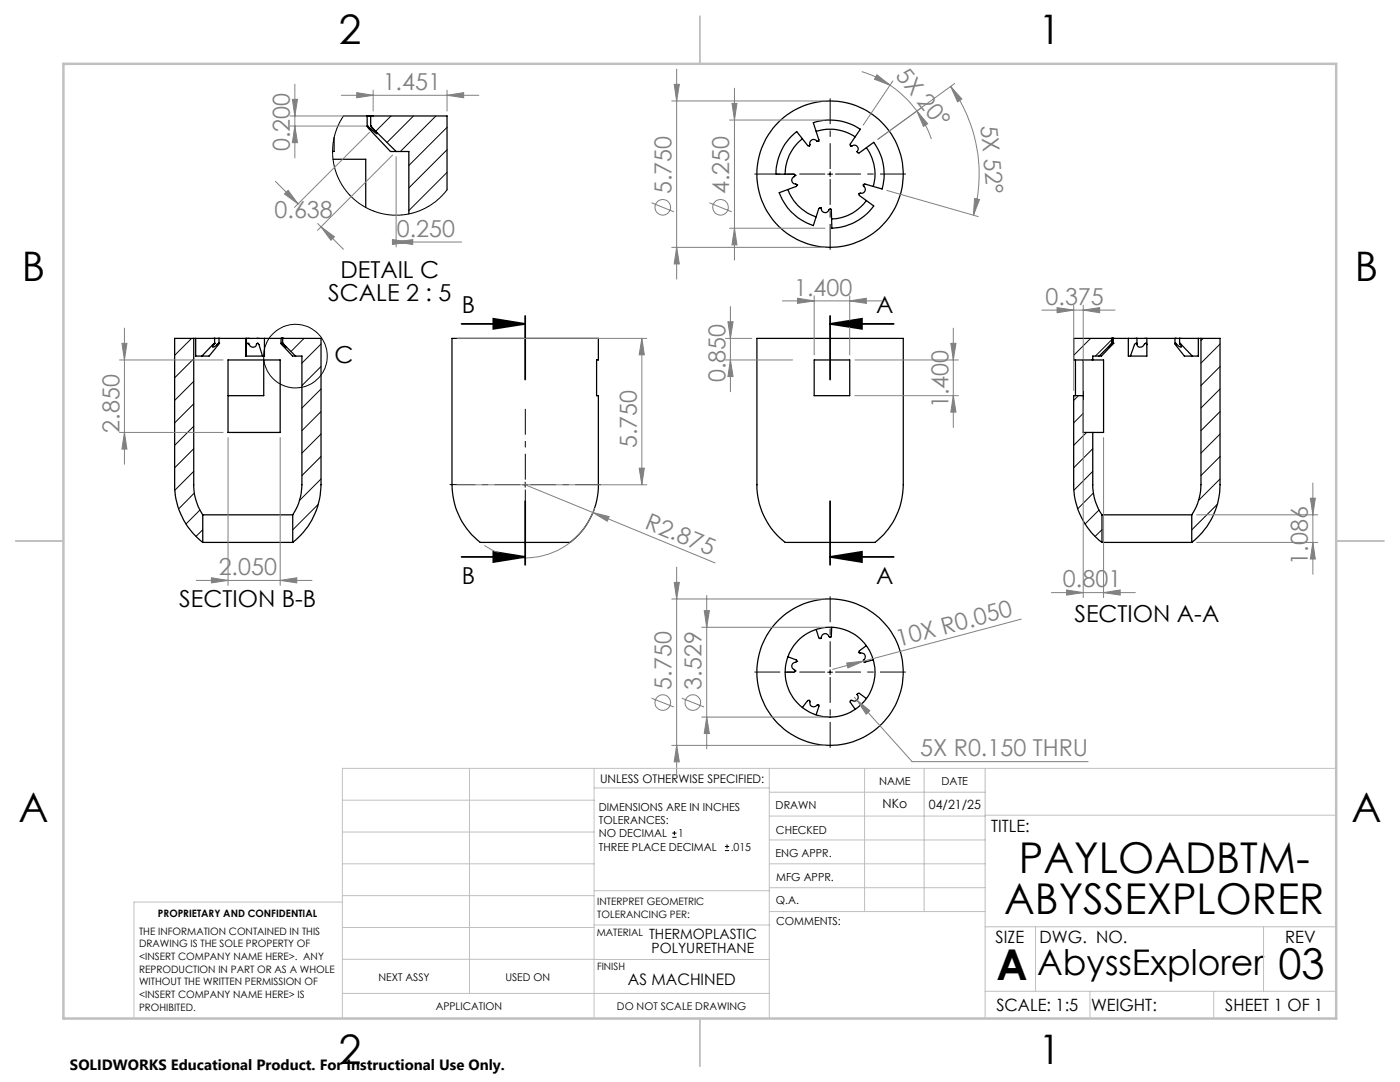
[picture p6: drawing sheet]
<svg xmlns="http://www.w3.org/2000/svg" width="279mm" height="216mm" viewBox="0 0 279 216" stroke-linecap="round" stroke-linejoin="round" font-family="sans-serif">
<g fill="none" stroke="#000" stroke-width=".25">
<path d="M66.5 31.8h6.5v9.6M66.7 27.4v2.8h-.3M68.5 23.1h4.8M73.3 23.1h.1M73.3 23.1v2.1M73.3 25.2l.3 .5 4.3 4.5h1.2M73.3 25.2h.1M73.3 25.2l1.9 1.5-1.2-1.5M73.3 23.1h.7M74 25.2l5.1 5M74 25.2h.1M74 23.1h15.2v14.8"/>
<path d="M74 23.1h.1M74 23.1v2.1M79.1 30.2h2.5v12.5M157.2 37.8a8.9 8.9 0 0 0 5.7 5.5M158.7 35h.1M158.7 35v.1a.93 .93 0 0 0-.3 1.6h.5l.1 .2M159 36.9h.1M159 36.9l-.1 .3-3.4 1.3a10.8 10.8 0 0 0 6.8 6.5l1.1-3.4 .3-.1M160.1 27.7a9 9 0 0 0-3.4 7M161.5 29.1h.1M161.5 29.1l-.3-.1-2.2-2.8a10.9 10.9 0 0 0-4.1 8.5h3.6l.2 .3M162.9 26.2a9 9 0 0 1 7.8 1.1"/>
<path d="M163.3 28.2l.1-.3-1.1-3.4a10.9 10.9 0 0 1 9.4 1.3l-2 3 .1 .3M163.3 28.2h.1M163.3 28.2h-.2a.85 .85 0 0 0-1.1-.3 .85 .85 0 0 0-.4 1.1v.1M169.8 29.1h.1a.83 .83 0 0 1 1.2 .1 .83 .83 0 0 1 0 1.1l.3 .3 3-2.2a10.8 10.8 0 0 1 1.6 9.3l-3.4-1-.3 .2M169.8 29.1h.1M172.3 36.9v.1a.84 .84 0 0 1 .3 1.1 .84 .84 0 0 1-1 .4l-.2 .2 .1 .3 2.9 2.1a10.9 10.9 0 0 1-8.4 4.4l-.1-3.6-.2-.2M172.3 36.9h.1M172.9 29.5a9 9 0 0 1 1.4 7.7M163.7 41.5h.1M163.7 41.5h.1a.88 .88 0 0 0 .8 .9 .88 .88 0 0 0 1-.7h.1M165.7 41.7h.1M172.9 40a8.8 8.8 0 0 1-6.9 3.7"/>
<path d="M38.7 67.5h-3.8v29.2a14.7 14.7 0 0 0 5.6 11.5M38.7 67.5h.4M38.7 67.5v29.2a10.8 10.8 0 0 0 1.8 6M39.1 67.5h3.7M39.1 67.5v3.5h1.2M42.8 68.5l-.4 .7a.84 .84 0 0 0 1.1-.6l.1-.1M42.8 68.5l-2.5 2.5M42.8 68.5h.1M42.8 67.5h.1M42.8 67.5h.8M42.8 67.5v1M43.6 68.5h.1"/>
<path d="M43.6 68.5v.3l-1.9 2.2h-1.4M43.6 67.5h.1M43.7 67.5h5.4M43.7 67.5v1.1M45.5 71.8h10.4v14.5h-10.4zM49.1 67.5h.1M49.1 71h.1M49.1 67.5v3.5M49.1 71h3.3M49.2 67.5h.3M49.2 68.8l-.1 2.2M49.2 67.5v1.3"/>
<path d="M49.5 68.5h.1a.85 .85 0 0 0 .8 .8 .85 .85 0 0 0 .9-.8h.1M49.5 68.5l-.3 .3M49.5 68.5h.1M49.5 67.5h1.9M49.5 67.5h.1M51.4 68.5h.1M51.4 68.5l.3 .3 .7 2.2M51.4 67.5h1.4M51.4 67.5h.1M52.6 71.8v7.2h-7.1M52.8 67.5h3.3M52.8 67.5v3.5h-.4"/>
<path d="M56.1 68.5l2.3 2.5h.6M56.1 68.5h.1M56.1 68.5l1 .8-.7-.8M56.1 67.5h.3M56.1 67.5h.1M56.1 67.5v1M56.4 67.5h7.7v29.2a14.9 14.9 0 0 1-5.7 11.5M56.4 68.5l2.6 2.5M56.4 68.5h.1M56.4 67.5h.1M56.4 67.5v1M59 71h1.3v25.7a11.2 11.2 0 0 1-1.9 6"/>
<path d="M90.2 67.5h29.2v4.3h-.3v7.2h.3v17.7a14.3 14.3 0 0 1-5.7 11.5h-17.7a12.1 12.1 0 0 1-4.8-6.1l-.6-2.3-.4-3.1zM151.1 67.5h29.2v29.2a14.1 14.1 0 0 1-5.8 11.5h-17.7a14.1 14.1 0 0 1-5.7-11.5zM162.5 71.8h7.1v7.2h-7.1zM214.6 71.8v7.2M216.2 79h-1.9v17.7a14.6 14.6 0 0 0 5.6 11.5M216.2 71.8v14.5h1.9M218.1 71.8h2.1v14.5h-2.1M219.4 71h-1.3v.8M221.9 68.5h.1M221.9 68.5l-.7 .8 .9-.8M221.9 67.5h.1M221.9 68.5l-2.5 2.5"/>
<path d="M221.9 67.5v1M222.1 68.5h.1M222.1 68.5l-2.3 2.5h-.4M222.1 67.5h-7.8v4.3h3.8M222.1 67.5h.1M222.2 67.5h3M222.2 67.5v1M225.2 67.5h1.5M225.2 67.5v3.5h.4M226.7 68.5l-.3 .3-.8 2.2M226.7 68.5h.1M226.7 68.5l.2 .2"/>
<path d="M226.7 67.5h.2M226.7 67.5h.1M226.9 67.5h1.7M226.9 67.5v1.2M228.6 68.5l.3 .3M228.6 68.5h-.1a.82 .82 0 0 1-.7 .7 .82 .82 0 0 1-.9-.5M228.6 68.5h.1M228.6 67.5h.1M228.6 67.5h.3M228.9 67.5h5.6M228.9 67.5v3.5h-3.3M234.5 67.5h.1"/>
<path d="M234.5 67.5v1.1M234.5 68.5l.1 .3 1.8 2.2h1.5M234.5 68.5h.1M234.5 68.5l.3 .2a.99 .99 0 0 0 1 .5l-.4-.7M234.5 67.5h.9M235.4 67.5h.1M235.4 67.5v1M235.4 68.5l2.5 2.5M235.4 68.5h.1M235.4 67.5h3.7M239.1 67.5h.6M239.1 67.5v3.5h-1.2"/>
<path d="M239.7 67.5h3.8v29.2a14.6 14.6 0 0 1-5.7 11.5M239.7 67.5v29.2a11.2 11.2 0 0 1-1.9 6M218.1 86.3v10.4a10.5 10.5 0 0 0 1.8 6M40.5 108.2h17.9M40.5 102.7h17.9M40.5 102.7v5.5M58.4 102.7v5.5M219.9 108.2h17.9M219.9 102.7h17.9M219.9 102.7v5.5M237.8 102.7v5.5M157.2 131.1l1.7 .6 .1 .3"/>
<path d="M158.7 133.9l-.3 .2h-1.7M158.7 133.9h.1M159 132h.1M159 132l-.1 .1a.84 .84 0 0 0-.9 .7 .84 .84 0 0 0 .6 .9l.1 .2M161.5 139.8h-.3l-1.1 1.4M161.5 139.8h.1M161.6 139.8a.9 .9 0 0 0 .4 1.2 .9 .9 0 0 0 1.2-.3h.1M162.9 125.6l.5 1.6 .3 .2M163.7 127.4h.1M165.7 127.1h-.2a.86 .86 0 0 0-.9-.7 .86 .86 0 0 0-.8 1h-.1M165.7 127.1h.1M166 125.2l-.1 1.7-.2 .2"/>
<path d="M169.8 139.8l-.1 .3 1 1.4M169.8 139.8h.1M171.5 130.2v.1a.84 .84 0 0 1 1 .3 .84 .84 0 0 1-.1 1.1l-.1 .3 .2 .2 1.8-.5M171.5 130.2h.1M172.9 139.4l-1.4-1-.2-.1-.2 .2a.87 .87 0 0 1 0 1.2 .87 .87 0 0 1-1.2 0l-.1 .1M172.9 128.8l-1.4 1.1v.3M163.3 140.7l.1 .2-.5 1.7M163.3 140.7h.1"/>
<circle cx="165.6" cy="34.7" r="14.6"/>
<circle cx="165.6" cy="134.1" r="14.6"/>
<circle cx="165.7" cy="134.1" r="9"/>
</g>
<g fill="none" stroke="#000" stroke-width=".2">
<path d="M68.5 23.1l-1 1.9-.8 2.4-.3 2.5 .2 2.7 .6 2.3 1.1 2.1 1.8 2.2 1.7 1.5 2 1.1 2.2 .8 2.2 .3 2.9-.1 1.9-.5 2.5-1.1 2.3-1.7 1.4-1.6M78 23.1l-3 3.1M82.5 23.1l-5.3 5.3M87 23.1l-7.1 7.1M89.2 25.4l-7.6 7.6M89.2 29.9l-7.6 7.6M89.2 34.4l-7.6 7.6M165.2 34.7h1M165.7 34.3v.9M38.2 67.5l-3.3 3.4M38.7 71.6l-3.8 3.8M38.7 76.1l-3.8 3.8"/>
<path d="M60.7 67.5l-2.6 2.6M64.1 68.7l-3.8 3.8M64.1 73.1l-3.8 3.8M64.1 77.6l-3.8 3.8M215.2 79l-.9 .9M217.7 67.5l-3.4 3.4M218.1 71.6l-.3 .2M221.9 67.8l-3.3 3.2M240.1 67.5l-.4 .4M243.5 68.7l-3.8 3.8M243.5 73.1l-3.8 3.8M243.5 77.6l-3.8 3.8"/>
<path d="M38.7 89.5l-3.8 3.8M38.7 94.1l-3.8 3.7M38.7 80.6l-3.8 3.8M38.7 85.1l-3.8 3.8M38.8 98.4l-3.1 3.1M64.1 82.1l-3.8 3.8M64.1 86.6l-3.8 3.8M64.1 91.1l-3.8 3.8M64.1 95.6l-4.3 4.3M104.3 96.7h1M104.8 96.2v1M216.2 82.5l-1.9 1.9"/>
<path d="M216.9 86.3l-2.6 2.6M218.1 94.1l-3.8 3.7M218.1 89.5l-3.8 3.8M218.2 98.4l-3.1 3.1M243.5 82.1l-3.8 3.8M243.5 86.6l-3.8 3.8M243.5 91.1l-3.8 3.8M243.5 95.6l-4.3 4.3M39.9 101.8l-2.8 2.8M40.5 105.7l-1.4 1.3M63.5 100.6l-5.1 5.1M219.3 101.8l-2.8 2.8"/>
<path d="M219.9 105.7l-1.4 1.3M243 100.6l-5.2 5.1M165.2 134.1h1M165.7 133.6v1M134.2 167.1h.8M134.2 166.2h.8M134.6 165.8v.9M144.7 169.7h.8M144.7 168.9h.8M145.1 168.5v.8"/>
<circle cx="59" cy="71.1" r="6.3"/>
</g>
<g fill="none" stroke="#808080" stroke-width=".2">
<path d="M58.3 19.8h1.1l-.6 3.3zM58.8 16.8v14.7M68.1 19h27.5M71.2 18.5l3.3 .5-3.3 .5zM74.5 18v4.2M89.2 19l3.3-.5v1zM89.2 18v4.2M134.5 16.8h1.1l-.6 3.3zM135 13.8v41.9M146.6 17.6v34.3M172 14.3a20.1 20.1 0 0 1 5.6 2.7M175 14.9l2.6 2.1-3.1-1.2z"/>
<path d="M177.6 17a22.5 22.5 0 0 1 5.4 5.2M178.2 16.2l-5.9 8.8M189.7 17.3l2.2 2.5-.8 .5zM189.7 17.3a30 30 0 0 1 4.6 25.6M190.5 16.7l-15.3 11.1 8.6-6.2M55 36.2l4.5 4.5M56.8 38.7l.7-.7 2 2.7zM57.9 23.1h15.1M57.9 25.2h15.1M58.8 25.2l.6 3.3h-1.1zM73.8 26.4l-15 15M78.4 30.9l-15 15.1"/>
<path d="M79.1 31.3v18M134.1 20.1h30.5M145.6 24h19M146.1 20.6h1l-.5 3.4zM177 38l18.2 5.2M183 22.2l2.1 2.5-.8 .5zM183 22.2a21.6 21.6 0 0 1 2.9 5.5M194.5 39.6l1 .2-1.2 3.1zM59.5 40.7h.1M63.4 44.6l5.1 5.1M64.1 45.3l2.6 1.9-.7 .7zM78.3 47.8l3.3 .5-3.3 .5z"/>
<path d="M79.1 48.3l3.3-.5v1zM79.1 48.3h13M130 40.5l4.5 1.8M134.1 49.4h30.5M135 49.4l.6 3.3h-1.1zM141.6 40.5l4.4 1.8M145.6 45.5h19M146.6 45.5l.5 3.4h-1zM159.2 59.5l3.3 .5-3.3 .5zM162.5 59v11.8M169.6 59v11.8M23.8 71.8h20.7"/>
<path d="M24.3 68.5h1l-.5 3.3zM24.8 65.5v27.1M91.2 67.5h37.9M128.1 67.5v29.2M128.1 67.5l.5 3.3h-1zM144.8 71.8h13.4M144.8 67.5h5.2M145.3 64.2h1l-.5 3.3zM145.8 61.2v17M145.8 71.8l.5 3.3h-1zM156.1 60h19.8M169.6 60l3.3-.5v1z"/>
<path d="M170.6 79h20.7M170.6 71.8h20.7M189.8 68.5h1l-.5 3.3zM190.3 79l.5 3.2h-1zM190.3 65.5v19.8M207.9 61.9h14.6M211 61.4l3.3 .5-3.3 .5zM214.3 60.9v17M216.2 61.9l3.3-.5v1zM216.2 60.9v17M216.2 79.9v39.3M23.8 86.3h20.7"/>
<path d="M24.8 86.3l.5 3.3h-1zM45.5 87.3v29.5M55.9 87.3v29.5M91.2 96.7h37.9M104.8 96.7l13.5 5.6M127.6 93.4h1l-.5 3.3zM220.2 87.3v31.9M261.5 99.4h1l-.5 3.3zM262 96.4v18.2M39.2 115.8h23.1M42.2 115.3l3.3 .5-3.3 .5zM55.9 115.8l3.3-.5v1z"/>
<path d="M118.3 102.3l24.4 10M118.3 102.3l3.3 .8-.4 .9zM118.7 101.4a14.6 14.6 0 0 1-22 7.4M134.1 119.5h30.5M134.5 116.2h1.1l-.6 3.3zM135 113.2v41.9M141 118.8v30.6M209.8 118.3h16.8M212.9 117.7l3.3 .6-3.3 .4zM220.2 118.3l3.4-.6v1zM238.8 102.7h24.2M238.8 108.2h24.2"/>
<path d="M262 108.2l.5 3.3h-1zM130 139.3l4.5 1.8M136.1 139.3l4.4 1.8M140.1 125.2h24.5M140.5 121.8h1.1l-.6 3.4zM169 132.3l3.3-.4-3.1 1.4zM170.5 139.1l.5 .6M171 139.7l2.6 2.1-.7 .7zM171 139.7l11 12.3h35.2M172.3 131.9l-6.1 1.7M203.8 123.5l-31.5 8.4M134.1 148.7h30.5"/>
<path d="M135 148.7l.6 3.3h-1.1zM140.1 143.1h24.5M141 143.1l.6 3.3h-1.1z"/>
<circle cx="132.3" cy="41.4" r="1.56"/>
<circle cx="143.8" cy="41.4" r="1.56"/>
<circle cx="132.3" cy="140.2" r="1.56"/>
<circle cx="138.3" cy="140.2" r="1.55"/>
</g>
<path d="M92.1 64.6h12.7M98.5 63.6l6.3 1-6.3 1zM104.8 63v12.7M165.7 64.6l6.3-1v2zM165.7 64.6h12.7M165.7 63v12.7M92.1 111.1h12.7M98.5 110.1l6.3 1-6.3 1zM104.8 100v12.7M165.7 111.1l6.3-1v2zM165.7 100v12.7M165.7 111.1h12.7" fill="none" stroke="#000" stroke-width=".35"/>
<path d="M164.7 34.7h-14.1M165.7 33.7v-14.1M165.7 35.7v14.1M166.7 34.7h14.1M103.8 96.7h-14.1M104.8 95.7v-14.1M104.8 97.7v14.1M105.8 96.7h14.1M164.7 134.1h-14.1M165.7 133.1v-14.1M165.7 135.1v14.1M166.7 134.1h14.1" fill="none" stroke="#000" stroke-width=".2" stroke-dasharray="15.2 1.3 1.3 1.3" stroke-dashoffset="10.1" stroke-linecap="butt"/>
<g fill="none" stroke="#c0c0c0" stroke-width=".2">
<path d="M68.3 159.7h50.3M93.7 153.3v44.9M118.6 153.3v49.9M118.6 157.2h34.9M153.5 153.3v49.9M153.5 158.1h43.1M172.5 153.3v28.6M184.4 153.3v28.6M196.6 153.3v49.9M266.7 153.3h-198.4v49.9M68.3 178.7h50.3M68.3 172.4h50.3"/>
<path d="M68.3 166h50.3M68.3 180h-41.6v23.2M118.6 177.7h35M153.5 167.6h43.1M153.5 162.8h43.1M153.5 172.4h43.1M153.5 177.1h43.1M196.6 162.7h70.1M68.3 198.2h85.2M68.3 191.4l85.2 .1M68.3 185.1h50.3M118.6 184.6h35"/>
<path d="M153.6 181.9h43M196.6 197.8h70.1M196.6 184.9h70.1M206.7 184.9v12.9M217.5 197.8v5.4M242.2 197.8v5.4M252.2 184.9v12.9"/>
</g>
<path d="M139.7 3.2v9.5M3.1 107.9h9.6M266.7 107.9h9.5M139.7 203.2v9.6" fill="none" stroke="#c0c0c0" stroke-width=".25"/>
<path d="M12.7 12.7h254v190.5h-254z" fill="none" stroke="#c0c0c0" stroke-width=".5"/>
<g fill="#000">
<path d="M98.5 63.6l6.3 1-6.3 1zM98.5 110.1l6.3 1-6.3 1z"/>
<path d="M165.7 64.6l6.3-1v2zM165.7 111.1l6.3-1v2z"/>
</g>
<g fill="#808080">
<path d="M169 132.3l3.3-.4-3.1 1.4z"/>
<path d="M118.3 102.3l3.3 .8-.4 .9z"/>
<path d="M194.5 39.6l1 .2-1.2 3.1zM189.7 17.3l2.2 2.5-.8 .5z"/>
<path d="M183 22.2l2.1 2.5-.8 .5zM175 14.9l2.6 2.1-3.1-1.2z"/>
<path d="M78.3 47.8l3.3 .5-3.3 .5zM79.1 48.3l3.3-.5v1z"/>
<path d="M159.2 59.5l3.3 .5-3.3 .5zM169.6 60l3.3-.5v1zM171 139.7l1.9 2.8 .7-.7zM212.9 117.7l3.3 .6-3.3 .4zM220.2 118.3l3.4-.6v1zM211 61.4l3.3 .5-3.3 .5zM216.2 61.9l3.3-.5v1zM64.1 45.3l2.6 1.9-.7 .7zM56.8 38.7l.7-.7 2 2.7zM71.2 18.5l3.3 .5-3.3 .5zM89.2 19l3.3-.5v1z"/>
<path d="M190.3 79l.5 3.2h-1zM189.8 68.5h1l-.5 3.3zM24.8 86.3l.5 3.3h-1zM24.3 68.5h1l-.5 3.3z"/>
<path d="M145.3 64.2h1l-.5 3.3zM145.8 71.8l.5 3.3h-1zM146.1 20.6h1l-.5 3.4zM146.6 45.5l.5 3.4h-1zM134.5 16.8h1.1l-.6 3.3zM135 49.4l.6 3.3h-1.1zM134.5 116.2h1.1l-.6 3.3zM135 148.7l.6 3.3h-1.1zM140.5 121.8h1.1l-.6 3.4zM141 143.1l.6 3.3h-1.1zM261.5 99.4h1l-.5 3.3zM262 108.2l.5 3.3h-1zM128.1 67.5l.5 3.3h-1zM127.6 93.4h1l-.5 3.3zM58.3 19.8h1.1l-.6 3.3zM58.8 25.2l.6 3.3h-1.1z"/>
<path d="M42.2 115.3l3.3 .5-3.3 .5zM55.9 115.8l3.3-.5v1z"/>
</g>
<g font-size="8.5">
<text x="203.3" y="174.2">PAYLOADBTM-</text>
<text x="200.4" y="182.3">ABYSSEXPLORER</text>
<text x="198.9" y="195.5">A</text>
<text x="255.1" y="195.4">03</text>
</g>
<g font-size="8.1">
<text x="67.6" y="8.9">2</text>
<text x="207.3" y="8.9">1</text>
<text x="4.4" y="56.2">B</text>
<text x="270.4" y="56.2">B</text>
<text x="3.7" y="164.1">A</text>
<text x="269.7" y="164.1">A</text>
<text x="67.6" y="212.4">2</text>
<text x="207.3" y="212.4">1</text>
</g>
<text font-size="7.1" x="207" y="194.6">AbyssExplorer</text>
<g font-size="4.7" fill="#808080">
<text x="76.4" y="18">1.451</text>
<text x="178.6" y="15.1" transform="rotate(50 178.6 15.1)">5X 20°</text>
<text x="195.7" y="25" transform="rotate(85 195.7 25)">5X 52°</text>
<text x="57.9" y="30.1" transform="rotate(-90 57.9 30.1)">0.200</text>
<text x="134" y="38.8" transform="rotate(-90 134 38.8)">5.750</text>
<text x="145.5" y="38.8" transform="rotate(-90 145.5 38.8)">4.250</text>
<text x="54.8" y="43.6">0.638</text>
<text x="79.2" y="47.3">0.250</text>
<text x="158.5" y="59">1.400</text>
<text x="208.7" y="60.9">0.375</text>
<text x="144.8" y="76.2" transform="rotate(-90 144.8 76.2)">0.850</text>
<text x="189.3" y="81.4" transform="rotate(-90 189.3 81.4)">1.400</text>
<text x="23.8" y="86.4" transform="rotate(-90 23.8 86.4)">2.850</text>
<text x="127.1" y="89.4" transform="rotate(-90 127.1 89.4)">5.750</text>
<text x="128.5" y="105.4" transform="rotate(22 128.5 105.4)">R2.875</text>
<text x="261" y="112.7" transform="rotate(-90 261 112.7)">1.086</text>
<text x="43.6" y="114.8">2.050</text>
<text x="212.1" y="117.2">0.801</text>
<text x="179.3" y="129" transform="rotate(-15 179.3 129)">10X R0.050</text>
<text x="134" y="137.6" transform="rotate(-90 134 137.6)">5.750</text>
<text x="140" y="137.6" transform="rotate(-90 140 137.6)">3.529</text>
<text x="183.6" y="150.9">5X R0.150 THRU</text>
</g>
<g font-size="4.7">
<text x="65.5" y="60">SCALE 2 : 5</text>
<text x="68" y="55.5">DETAIL C</text>
<text x="92.1" y="62.5">B</text>
<text x="174.8" y="62.5">A</text>
<text x="66.7" y="72.3">C</text>
<text x="92.1" y="116.5">B</text>
<text x="174.8" y="116.5">A</text>
<text x="35.8" y="121.2">SECTION B-B</text>
<text x="214.4" y="124.1">SECTION A-A</text>
</g>
<g font-size="3.4">
<text x="197.8" y="166">TITLE:</text>
<text x="198.7" y="188.1">SIZE</text>
<text x="207.5" y="188.1">DWG. NO.</text>
<text x="256.5" y="188.2">REV</text>
<text x="198.8" y="201.7">SCALE: 1:5</text>
<text x="217.7" y="201.8">WEIGHT:</text>
<text x="244.5" y="201.7">SHEET 1 OF 1</text>
</g>
<text font-size="3.2" x="125.3" y="196.6">AS MACHINED</text>
<text font-size="3" x="14" y="213.5">SOLIDWORKS Educational Product. For Instructional Use Only.</text>
<g font-size="2.8">
<text x="129.5" y="187.4">THERMOPLASTIC</text>
<text x="130" y="190.2">POLYURETHANE</text>
</g>
<g font-size="2.5">
<text x="176.1" y="161.3">NKo</text>
<text x="185.4" y="161.4">04/21/25</text>
</g>
<text font-size="2.4" x="119.8" y="156.2">UNLESS OTHERWISE SPECIFIED:</text>
<g font-size="2.2">
<text x="119.5" y="161.8">DIMENSIONS ARE IN INCHES</text>
<text x="154.8" y="161.4">DRAWN</text>
<text x="175.4" y="156.6">NAME</text>
<text x="187.9" y="156.7">DATE</text>
<text x="119.5" y="164.4">TOLERANCES:</text>
<text x="119.5" y="167.1">NO DECIMAL</text>
<text x="135.3" y="167.1">1</text>
<text x="154.9" y="166.3">CHECKED</text>
<text x="119.5" y="169.7">THREE PLACE DECIMAL</text>
<text x="145.8" y="169.7">.015</text>
<text x="154.8" y="171">ENG APPR.</text>
<text x="154.9" y="175.7">MFG APPR.</text>
<text x="154.9" y="180.4">Q.A.</text>
<text x="154.9" y="184.6">COMMENTS:</text>
</g>
<g font-size="2.1">
<text x="75.5" y="195.7">NEXT ASSY</text>
<text x="100.9" y="195.7">USED ON</text>
<text x="86.9" y="201.5">APPLICATION</text>
<text x="123.1" y="201.6">DO NOT SCALE DRAWING</text>
</g>
<g font-size="2">
<text x="31.5" y="182.9">PROPRIETARY AND CONFIDENTIAL</text>
<text x="119.2" y="180.6">INTERPRET GEOMETRIC</text>
<text x="119.2" y="183.1">TOLERANCING PER:</text>
<text x="27.8" y="186.5">THE INFORMATION CONTAINED IN THIS</text>
<text x="27.8" y="189">DRAWING IS THE SOLE PROPERTY OF</text>
<text x="27.8" y="191.6">&lt;INSERT COMPANY NAME HERE&gt;. ANY</text>
<text x="119.1" y="186.7">MATERIAL</text>
<text x="27.8" y="194.1">REPRODUCTION IN PART OR AS A WHOLE</text>
<text x="27.8" y="196.6">WITHOUT THE WRITTEN PERMISSION OF</text>
<text x="119.1" y="193.5">FINISH</text>
<text x="27.8" y="199.1">&lt;INSERT COMPANY NAME HERE&gt; IS</text>
<text x="27.8" y="201.7">PROHIBITED.</text>
</g>
</svg>
